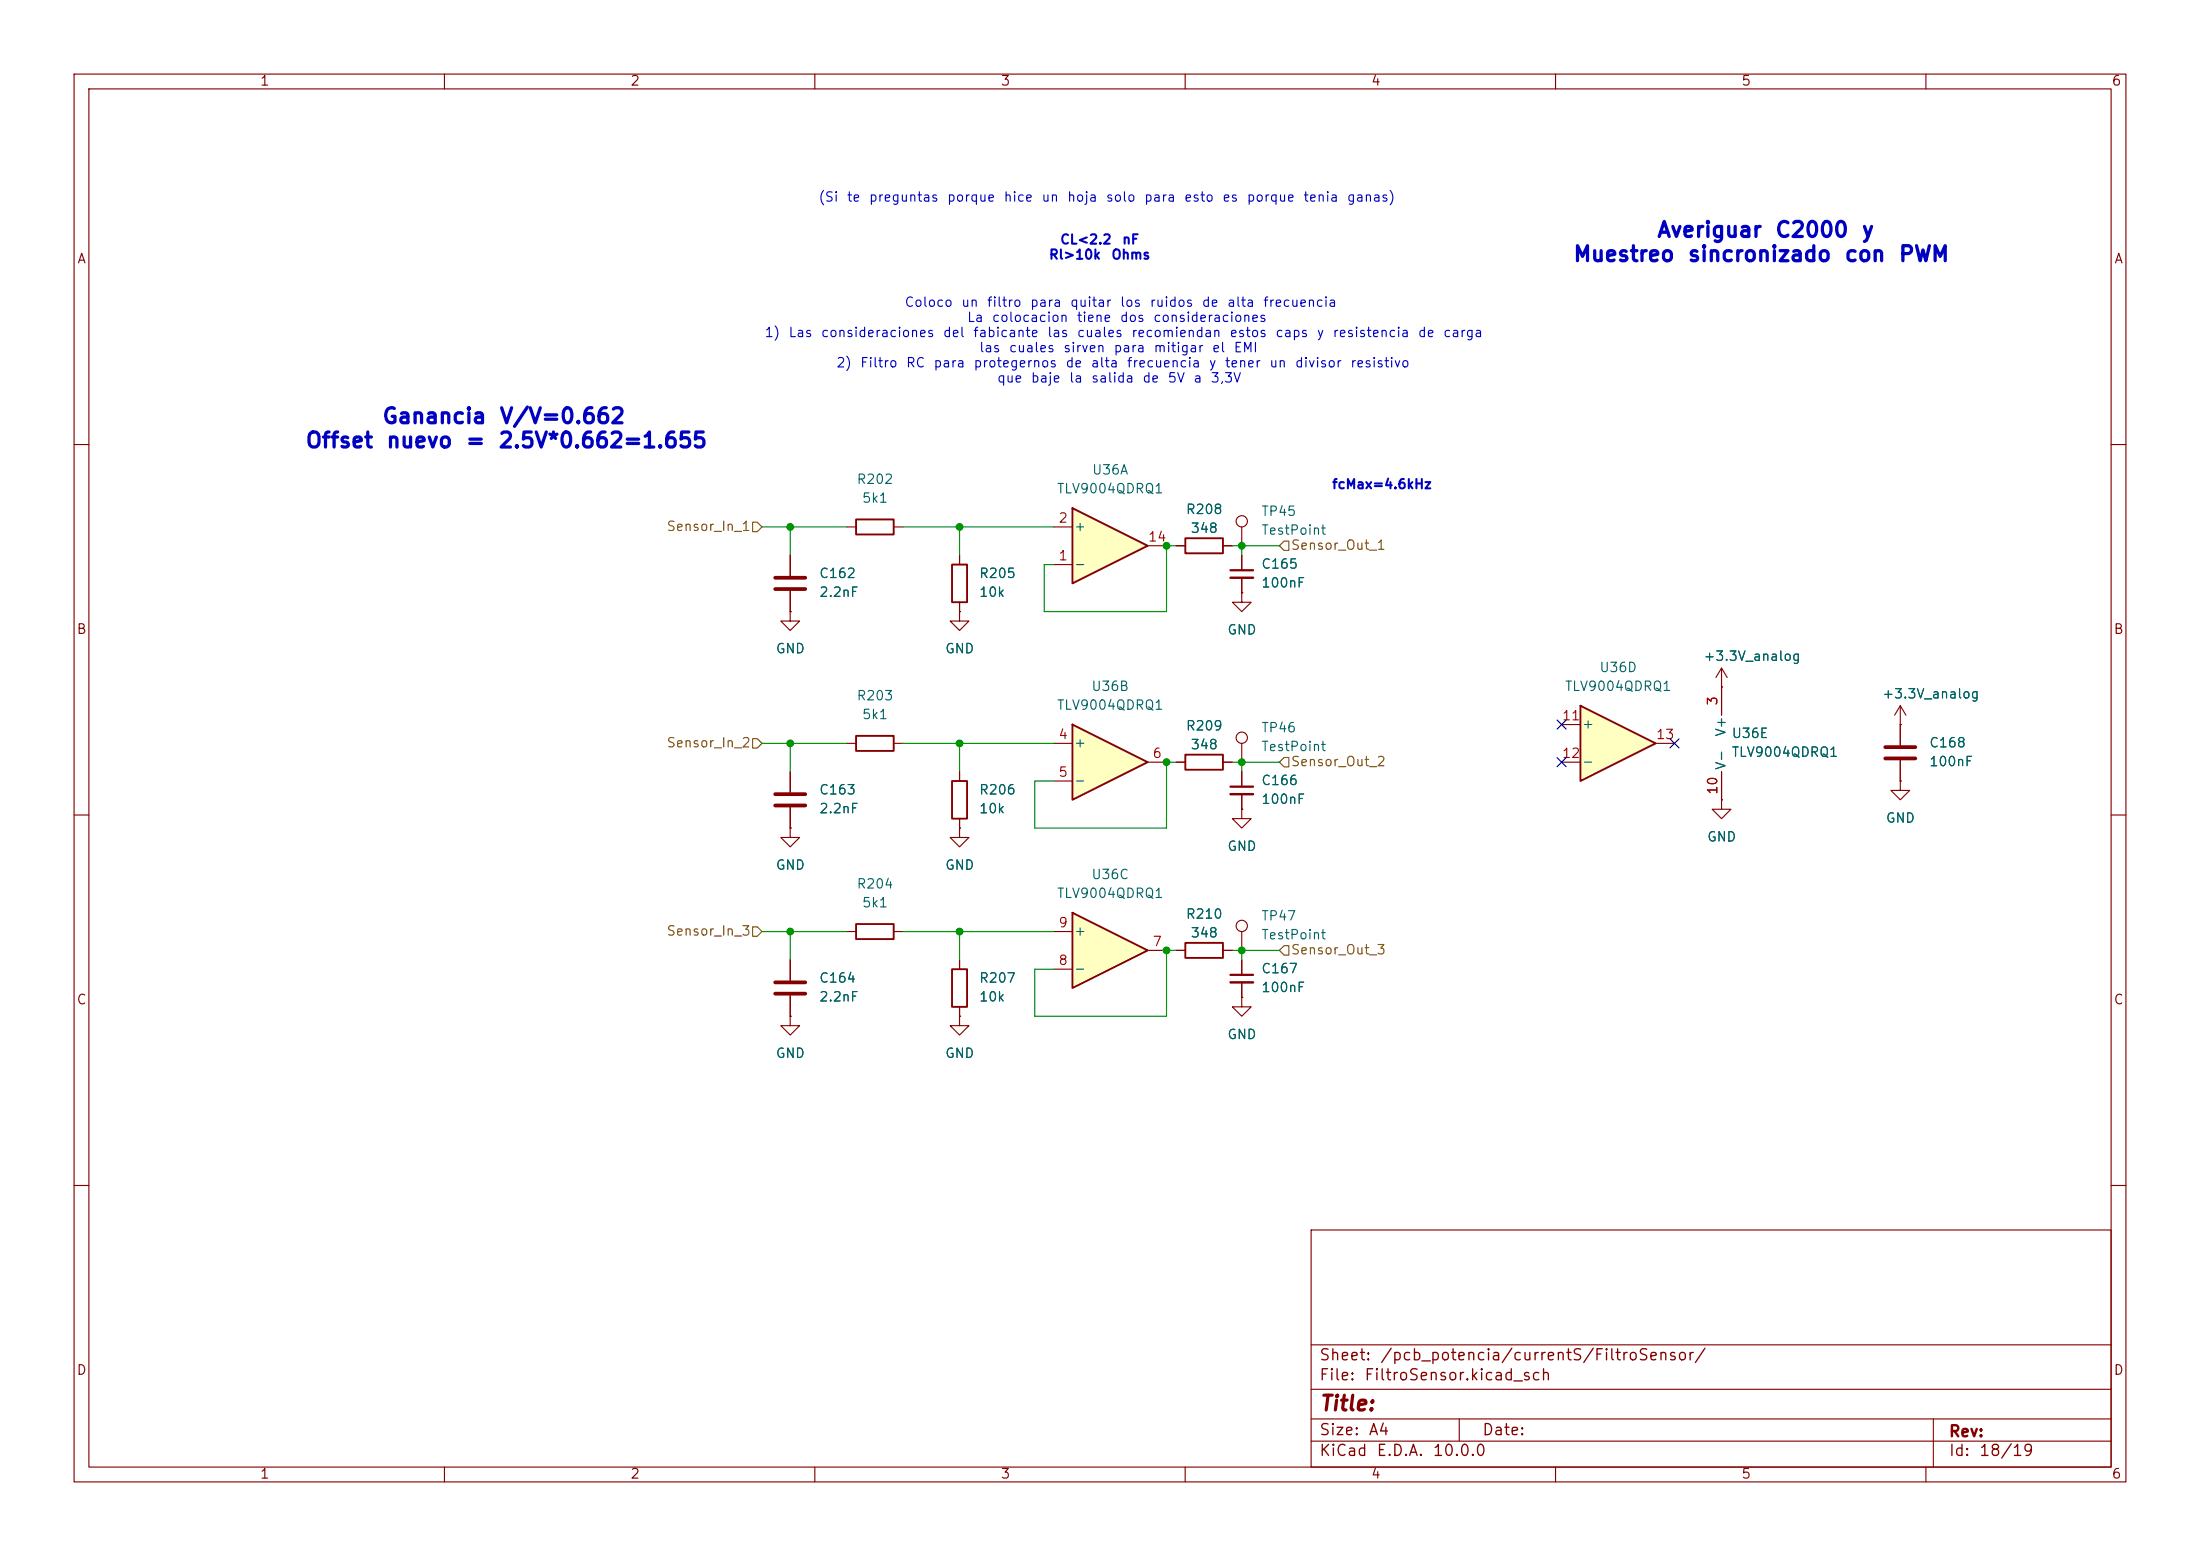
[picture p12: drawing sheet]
<svg xmlns="http://www.w3.org/2000/svg" width="297mm" height="210mm" viewBox="0 0 297 210" stroke-linecap="round" stroke-linejoin="round" font-family="sans-serif">
<g fill="none" stroke="#840000" stroke-width=".15">
<path d="M10 10h277v190h-277zM12 12h273v186h-273zM60 10v2M110 10v2M160 10v2M210 10v2M260 10v2M10 60h2M114.3 71.1h1.3M120.6 71.1h1.3M285 60h2M10 110h2"/>
<path d="M106.7 111.8v1.2h1.2l-1.2 1.3-1.3-1.3h1.3M106.7 111.8h.1M129.5 104.1v1.3M129.5 110.5v1.3M232.4 108v1.2h1.3l-1.3 1.3-1.3-1.3h1.3M232.4 108h.1M285 110h2M106.7 137.2v1.2h1.2l-1.2 1.3-1.3-1.3h1.3M106.7 137.2h.1M158.7 128.3h1.3M165.1 128.3h1.3M167.6 134.6v1.3h1.3l-1.3 1.3-1.2-1.3h1.2"/>
<path d="M167.6 134.6h.1M167.6 129.5v2.1M167.6 132.6v2M10 160h2M177 166h108v32h-108zM285 160h2M60 198v2M110 198v2M160 198v2M177 194.5h108M177 191.5h108M177 187.5h108"/>
<path d="M177 181.5h108M197 191.5v3M210 198v2M260 198v2M261 191.5v6.5"/>
</g>
<path d="M115.6 70.1h5v2h-5zM128.5 105.4h2.1v5.1h-2.1zM160 127.3h5.1v2h-5.1z" fill="none" stroke="#840000" stroke-width=".25"/>
<path d="M166.1 131.6h3.1" fill="none" stroke="#840000" stroke-width=".3"/>
<path d="M166.1 132.6h3.1" fill="none" stroke="#840000" stroke-width=".33"/>
<path d="M144.8 123.2l10.1 5.1-10.1 5.1z" fill="#ffffc2"/>
<path d="M160 72.6h5.1v2.1h-5.1zM115.6 124.7h5v2h-5zM128.5 130.8h2.1v5.1h-2.1zM144.8 123.2l10.1 5.1-10.1 5.1z" fill="none" stroke="#840000" stroke-width=".25"/>
<g fill="none" stroke="#840000" stroke-width=".15">
<path d="M106.7 74.9v2.8M106.7 79.8v2.8M158.7 73.7h1.3M165.1 73.7h1.3M167.6 80v1.3h1.3l-1.3 1.3-1.2-1.3h1.2M167.6 80h.1M106.7 104.1v2.8M106.7 109v2.8M167.6 104.1v2.1M167.6 107.2v2M256.5 105.4v1.3h1.3l-1.3 1.3-1.2-1.3h1.2M256.5 105.4h.1"/>
<path d="M106.7 129.5v2.8M106.7 134.4v2.8M114.3 125.7h1.3M120.6 125.7h1.3M129.5 137.2v1.2h1.3l-1.3 1.3-1.2-1.3h1.2M129.5 137.2h.1M129.5 129.5v1.3M129.5 135.9v1.3M142.2 130.8h2.6M142.2 125.7h2.6M154.9 128.3h2.6"/>
</g>
<path d="M104.6 79.5h4.1M104.6 78h4.1M104.6 108.7h4.1M104.6 107.2h4.1M104.6 134.1h4.1M104.6 132.6h4.1" fill="none" stroke="#840000" stroke-width=".51"/>
<path d="M166.1 106.2h3.1" fill="none" stroke="#840000" stroke-width=".3"/>
<path d="M166.1 107.2h3.1" fill="none" stroke="#840000" stroke-width=".33"/>
<path d="M144.8 68.6l10.1 5.1-10.1 5z" fill="#ffffc2"/>
<path d="M144.8 68.6l10.1 5.1-10.1 5zM160 101.9h5.1v2h-5.1z" fill="none" stroke="#840000" stroke-width=".25"/>
<path d="M142.2 76.2h2.6M142.2 71.1h2.6M154.9 73.7h2.6M129.5 111.8v1.2h1.3l-1.3 1.3-1.2-1.3h1.2M129.5 111.8h.1M158.7 102.9h1.3M165.1 102.9h1.3M167.6 109.2v1.3h1.3l-1.3 1.3-1.2-1.3h1.2M167.6 109.2h.1" fill="none" stroke="#840000" stroke-width=".15"/>
<path d="M144.8 97.8l10.1 5.1-10.1 5.1z" fill="#ffffc2"/>
<path d="M128.5 76.2h2.1v5.1h-2.1zM144.8 97.8l10.1 5.1-10.1 5.1z" fill="none" stroke="#840000" stroke-width=".25"/>
<g fill="none" stroke="#840000" stroke-width=".15">
<path d="M129.5 74.9v1.3M129.5 82.6v1.2h1.3l-1.3 1.3-1.2-1.3h1.2M129.5 82.6h.1M129.5 81.3v1.3M232.4 92.7h.1M232.4 90.2v6.3M232.4 90.2l-.8 1.2M232.4 90.2l.8 1.2M256.5 97.8h.1M256.5 95.3l-.7 1.2M256.5 95.3l.8 1.2M256.5 95.3v2.5"/>
<path d="M142.2 100.3h2.6M142.2 105.4h2.6M154.9 102.9h2.6M232.4 104.1v3.9"/>
</g>
<path d="M213.4 95.3l10.1 5-10.1 5.1z" fill="#ffffc2"/>
<path d="M115.6 99.3h5v2h-5zM213.4 95.3l10.1 5-10.1 5.1z" fill="none" stroke="#840000" stroke-width=".25"/>
<g fill="none" stroke="#840000" stroke-width=".15">
<path d="M106.7 74.9v2.8M106.7 79.8v2.8M129.5 74.9v1.3M158.7 73.7h1.3M165.1 73.7h1.3M167.6 71.1v2.6M167.6 74.9v2.1M167.6 78v2M106.7 82.6v1.2h1.2l-1.2 1.3-1.3-1.3h1.3M106.7 82.6h.1M129.5 82.6h.1M129.5 81.3v1.3"/>
<path d="M167.6 80h.1M210.8 97.8h2.6M232.4 92.7h.1M232.4 92.7v3.8M256.5 97.8h.1M256.5 97.8v2.8M106.7 111.8h.1M106.7 104.1v2.8M106.7 109v2.8M114.3 100.3h1.3M120.6 100.3h1.3M129.5 111.8h.1"/>
<path d="M129.5 104.1v1.3M129.5 110.5v1.3M158.7 102.9h1.3M165.1 102.9h1.3M167.6 109.2h.1M167.6 100.3v2.6M167.6 104.1v2.1M167.6 107.2v2M210.8 102.9h2.6M223.5 100.3h2.6M232.4 108h.1M232.4 104.1v3.9"/>
<path d="M256.5 105.4h.1M256.5 102.6v2.8M106.7 137.2h.1M106.7 129.5v2.8M106.7 134.4v2.8M129.5 137.2h.1M129.5 129.5v1.3M129.5 135.9v1.3M158.7 128.3h1.3M165.1 128.3h1.3M167.6 134.6h.1M167.6 125.7v2.6"/>
<path d="M167.6 129.5v2.1M167.6 132.6v2"/>
<circle cx="167.6" cy="70.4" r=".76"/>
<circle cx="167.6" cy="99.6" r=".76"/>
<circle cx="167.6" cy="125" r=".76"/>
</g>
<path d="M166.1 77h3.1" fill="none" stroke="#840000" stroke-width=".3"/>
<path d="M166.1 78h3.1" fill="none" stroke="#840000" stroke-width=".33"/>
<path d="M254.5 102.4h4.1M254.5 100.8h4.1" fill="none" stroke="#840000" stroke-width=".51"/>
<path d="M101.6 70.5h.6l.7 .6-.7 .7h-.6zM173.4 73h.6v1.3h-.6l-.7-.6zM101.6 99.7h.6l.7 .6-.7 .7h-.6zM173.4 102.2h.6v1.3h-.6l-.7-.6zM101.6 125.1h.6l.7 .6-.7 .7h-.6zM173.4 127.6h.6v1.3h-.6l-.7-.6z" fill="none" stroke="#725600" stroke-width=".15"/>
<g fill="none" stroke="#009600" stroke-width=".15">
<path d="M102.9 71.1h11.4M106.7 71.1v3.8M121.9 71.1h20.3M129.5 71.1v3.8M158.7 73.7h-1.2v8.9h-16.5v-6.4h1.2M166.4 73.7h6.3M167.6 73.7v1.2M102.9 100.3h11.4M106.7 100.3v3.8M121.9 100.3h20.3M129.5 100.3v3.8M158.7 102.9h-1.2v8.9h-17.8v-6.4h2.5"/>
<path d="M166.4 102.9h6.3M167.6 102.9v1.2M102.9 125.7h11.4M106.7 125.7v3.8M121.9 125.7h20.3M129.5 125.7v3.8M158.7 128.3h-1.2v8.9h-17.8v-6.4h2.5M166.4 128.3h6.3M167.6 128.3v1.2"/>
</g>
<path d="M210.2 97.2l1.2 1.2M211.4 97.2l-1.2 1.2M225.5 99.7l1.2 1.2M226.7 99.7l-1.2 1.2M210.2 102.3l1.2 1.2M211.4 102.3l-1.2 1.2" fill="none" stroke="#000084" stroke-width=".15"/>
<g fill="#009600" stroke="#009600" stroke-width=".14">
<circle cx="129.5" cy="71.1" r=".46"/>
<circle cx="157.5" cy="128.3" r=".46"/>
<circle cx="106.7" cy="125.7" r=".46"/>
<circle cx="157.5" cy="73.7" r=".46"/>
<circle cx="157.5" cy="102.9" r=".46"/>
<circle cx="167.6" cy="73.7" r=".46"/>
<circle cx="167.6" cy="102.9" r=".46"/>
<circle cx="167.6" cy="128.3" r=".46"/>
<circle cx="129.5" cy="125.7" r=".46"/>
<circle cx="129.5" cy="100.3" r=".46"/>
<circle cx="106.7" cy="71.1" r=".46"/>
<circle cx="106.7" cy="100.3" r=".46"/>
</g>
<g font-size="2" fill="#0000c2">
<text x="212.3" y="35.8">Muestreo</text>
<text x="223.6" y="32.5">Averiguar</text>
<text x="227.7" y="35.8">sincronizado</text>
<text x="239.5" y="32.5">C2000</text>
<text x="248.9" y="35.8">con</text>
<text x="251.2" y="32.5">y</text>
<text x="256.2" y="35.8">PWM</text>
<text x="51.5" y="57.7">Ganancia</text>
<text x="67.3" y="57.7">V/V=0.662</text>
<text x="41.1" y="60.9">Offset</text>
<text x="52" y="60.9">nuevo</text>
<text x="62.7" y="60.9">=</text>
<text x="67.2" y="60.9">2.5V*0.662=1.655</text>
</g>
<text font-size="2" fill="#840000" x="178" y="190.9">Title:</text>
<g font-size="1.5" fill="#840000">
<text x="178" y="184">Sheet:</text>
<text x="186.2" y="184">/pcb_potencia/currentS/FiltroSensor/</text>
<text x="178" y="186.7">File:</text>
<text x="184.1" y="186.7">FiltroSensor.kicad_sch</text>
<text x="178" y="196.9">KiCad</text>
<text x="178" y="194.1">Size:</text>
<text x="184.7" y="194.1">A4</text>
<text x="185.7" y="196.9">E.D.A.</text>
<text x="193.3" y="196.9">10.0.0</text>
<text x="200" y="194.1">Date:</text>
<text x="263" y="194.3">Rev:</text>
<text x="263" y="196.9">Id:</text>
<text x="267.1" y="196.9">18/19</text>
</g>
<g font-size="1.3" fill="#840000">
<text x="35" y="11.9">1</text>
<text x="85" y="11.9">2</text>
<text x="135" y="11.9">3</text>
<text x="185" y="11.9">4</text>
<text x="235" y="11.9">5</text>
<text x="285" y="11.9">6</text>
<text x="10.3" y="35.9">A</text>
<text x="285.3" y="35.9">A</text>
<text x="10.3" y="85.9">B</text>
<text x="285.3" y="85.9">B</text>
<text x="10.3" y="135.9">C</text>
<text x="285.3" y="135.9">C</text>
<text x="10.3" y="185.9">D</text>
<text x="285.3" y="185.9">D</text>
<text x="35" y="199.9">1</text>
<text x="85" y="199.9">2</text>
<text x="135" y="199.9">3</text>
<text x="185" y="199.9">4</text>
<text x="235" y="199.9">5</text>
<text x="285" y="199.9">6</text>
</g>
<g font-size="1.3" fill="#0000c2">
<text x="110.4" y="27.5">(Si</text>
<text x="114.2" y="27.5">te</text>
<text x="117.2" y="27.5">preguntas</text>
<text x="127.8" y="27.5">porque</text>
<text x="135.4" y="27.5">hice</text>
<text x="140.5" y="27.5">un</text>
<text x="144" y="27.5">hoja</text>
<text x="149.2" y="27.5">solo</text>
<text x="154.4" y="27.5">para</text>
<text x="159.8" y="27.5">esto</text>
<text x="164.9" y="27.5">es</text>
<text x="168.2" y="27.5">porque</text>
<text x="175.8" y="27.5">tenia</text>
<text x="181.7" y="27.5">ganas)</text>
<text x="141.5" y="35.3">Rl&gt;10k</text>
<text x="143" y="33.3">CL&lt;2.2</text>
<text x="150" y="35.3">Ohms</text>
<text x="151.4" y="33.3">nF</text>
<text x="122" y="41.7">Coloco</text>
<text x="129.7" y="41.7">un</text>
<text x="133.1" y="41.7">filtro</text>
<text x="139" y="41.7">para</text>
<text x="144.4" y="41.7">quitar</text>
<text x="151.1" y="41.7">los</text>
<text x="155.1" y="41.7">ruidos</text>
<text x="162.2" y="41.7">de</text>
<text x="165.6" y="41.7">alta</text>
<text x="170.4" y="41.7">frecuencia</text>
<text x="103.1" y="45.8">1)</text>
<text x="106.4" y="45.8">Las</text>
<text x="110.7" y="45.8">consideraciones</text>
<text x="127.2" y="45.8">del</text>
<text x="130.5" y="43.8">La</text>
<text x="131.3" y="45.8">fabicante</text>
<text x="132.1" y="47.9">las</text>
<text x="133.8" y="43.8">colocacion</text>
<text x="136.1" y="47.9">cuales</text>
<text x="141.3" y="45.8">las</text>
<text x="143.4" y="47.9">sirven</text>
<text x="145.3" y="43.8">tiene</text>
<text x="145.3" y="45.8">cuales</text>
<text x="150.2" y="47.9">para</text>
<text x="151.1" y="43.8">dos</text>
<text x="152.6" y="45.8">recomiendan</text>
<text x="155.6" y="43.8">consideraciones</text>
<text x="155.6" y="47.9">mitigar</text>
<text x="163.5" y="47.9">el</text>
<text x="165.9" y="45.8">estos</text>
<text x="166.5" y="47.9">EMI</text>
<text x="172.1" y="45.8">caps</text>
<text x="177.7" y="45.8">y</text>
<text x="179.8" y="45.8">resistencia</text>
<text x="191.3" y="45.8">de</text>
<text x="194.7" y="45.8">carga</text>
<text x="112.8" y="49.9">2)</text>
<text x="116" y="49.9">Filtro</text>
<text x="122.2" y="49.9">RC</text>
<text x="125.9" y="49.9">para</text>
<text x="131.3" y="49.9">protegernos</text>
<text x="134.5" y="52">que</text>
<text x="139.1" y="52">baje</text>
<text x="143.8" y="49.9">de</text>
<text x="144.2" y="52">la</text>
<text x="147.2" y="49.9">alta</text>
<text x="147.2" y="52">salida</text>
<text x="152" y="49.9">frecuencia</text>
<text x="154.1" y="52">de</text>
<text x="157.5" y="52">5V</text>
<text x="161" y="52">a</text>
<text x="163.1" y="49.9">y</text>
<text x="163.3" y="52">3,3V</text>
<text x="165.2" y="49.9">tener</text>
<text x="171.3" y="49.9">un</text>
<text x="174.7" y="49.9">divisor</text>
<text x="182.2" y="49.9">resistivo</text>
<text x="179.7" y="66.3">fcMax=4.6kHz</text>
</g>
<g font-size="1.3" fill="#006464">
<text x="115.6" y="65.6">R202</text>
<text x="147.3" y="64.4">U36A</text>
<text x="116.3" y="68.2">5k1</text>
<text x="142.6" y="66.9">TLV9004QDRQ1</text>
<text x="144.9" y="72">+</text>
<text x="160" y="69.7">R208</text>
<text x="170.2" y="70">TP45</text>
<text x="144.9" y="77.1">-</text>
<text x="160.6" y="72.2">348</text>
<text x="170.2" y="77.1">C165</text>
<text x="170.2" y="72.5">TestPoint</text>
<text x="110.5" y="78.3">C162</text>
<text x="110.5" y="80.9">2.2nF</text>
<text x="132.1" y="78.3">R205</text>
<text x="132.1" y="80.9">10k</text>
<text x="170.2" y="79.6">100nF</text>
<text x="104.6" y="88.5">GND</text>
<text x="127.5" y="88.5">GND</text>
<text x="165.6" y="86">GND</text>
<text x="229.9" y="89.5">+3.3V_analog</text>
<text x="115.6" y="94.8">R203</text>
<text x="147.2" y="93.6">U36B</text>
<text x="211.2" y="93.6">TLV9004QDRQ1</text>
<text x="215.8" y="91">U36D</text>
<text x="254" y="94.6">+3.3V_analog</text>
<text x="116.3" y="97.4">5k1</text>
<text x="142.6" y="96.1">TLV9004QDRQ1</text>
<text x="144.9" y="101.2">+</text>
<text x="160" y="98.9">R209</text>
<text x="160.6" y="101.4">348</text>
<text x="170.2" y="101.7">TestPoint</text>
<text x="170.2" y="99.2">TP46</text>
<text x="213.5" y="98.7">+</text>
<text x="233.3" y="99.5" transform="rotate(-90 233.3 99.5)">V+</text>
<text x="233.7" y="99.9">U36E</text>
<text x="260.4" y="101.2">C168</text>
<text x="110.5" y="107.5">C163</text>
<text x="132.1" y="107.5">R206</text>
<text x="144.9" y="106.3">-</text>
<text x="170.2" y="106.3">C166</text>
<text x="213.5" y="103.7">-</text>
<text x="233.3" y="104" transform="rotate(-90 233.3 104)">V-</text>
<text x="233.7" y="102.5">TLV9004QDRQ1</text>
<text x="260.4" y="103.7">100nF</text>
<text x="110.5" y="110.1">2.2nF</text>
<text x="132.1" y="110.1">10k</text>
<text x="170.2" y="108.8">100nF</text>
<text x="230.4" y="113.9">GND</text>
<text x="254.5" y="111.4">GND</text>
<text x="104.6" y="117.7">GND</text>
<text x="127.5" y="117.7">GND</text>
<text x="147.2" y="119">U36C</text>
<text x="165.6" y="115.2">GND</text>
<text x="115.6" y="120.2">R204</text>
<text x="116.3" y="122.8">5k1</text>
<text x="142.6" y="121.5">TLV9004QDRQ1</text>
<text x="160" y="124.3">R210</text>
<text x="170.2" y="124.6">TP47</text>
<text x="144.9" y="131.7">-</text>
<text x="144.9" y="126.6">+</text>
<text x="160.6" y="126.8">348</text>
<text x="170.2" y="131.7">C167</text>
<text x="170.2" y="127.1">TestPoint</text>
<text x="110.5" y="132.9">C164</text>
<text x="110.5" y="135.5">2.2nF</text>
<text x="132.1" y="132.9">R207</text>
<text x="132.1" y="135.5">10k</text>
<text x="170.2" y="134.2">100nF</text>
<text x="104.6" y="143.1">GND</text>
<text x="127.5" y="143.1">GND</text>
<text x="165.6" y="140.6">GND</text>
</g>
<g font-size="1.3" fill="#725600">
<text x="89.9" y="72">Sensor_In_1</text>
<text x="174.2" y="74.5">Sensor_Out_1</text>
<text x="89.9" y="101.2">Sensor_In_2</text>
<text x="174.2" y="103.7">Sensor_Out_2</text>
<text x="89.9" y="126.6">Sensor_In_3</text>
<text x="174.2" y="129.1">Sensor_Out_3</text>
</g>
<g font-size="1.3" fill="#a90000">
<text x="142.8" y="70.9">2</text>
<text x="142.8" y="75.9">1</text>
<text x="154.9" y="73.4">14</text>
<text x="232.2" y="95.3" transform="rotate(-90 232.2 95.3)">3</text>
<text x="142.8" y="100.1">4</text>
<text x="210.8" y="97.5">11</text>
<text x="223.5" y="100.1">13</text>
<text x="142.8" y="105.2">5</text>
<text x="155.5" y="102.6">6</text>
<text x="210.8" y="102.6">12</text>
<text x="232.2" y="107.4" transform="rotate(-90 232.2 107.4)">10</text>
<text x="142.8" y="125.5">9</text>
<text x="142.8" y="130.6">8</text>
<text x="155.5" y="128">7</text>
</g>
</svg>
